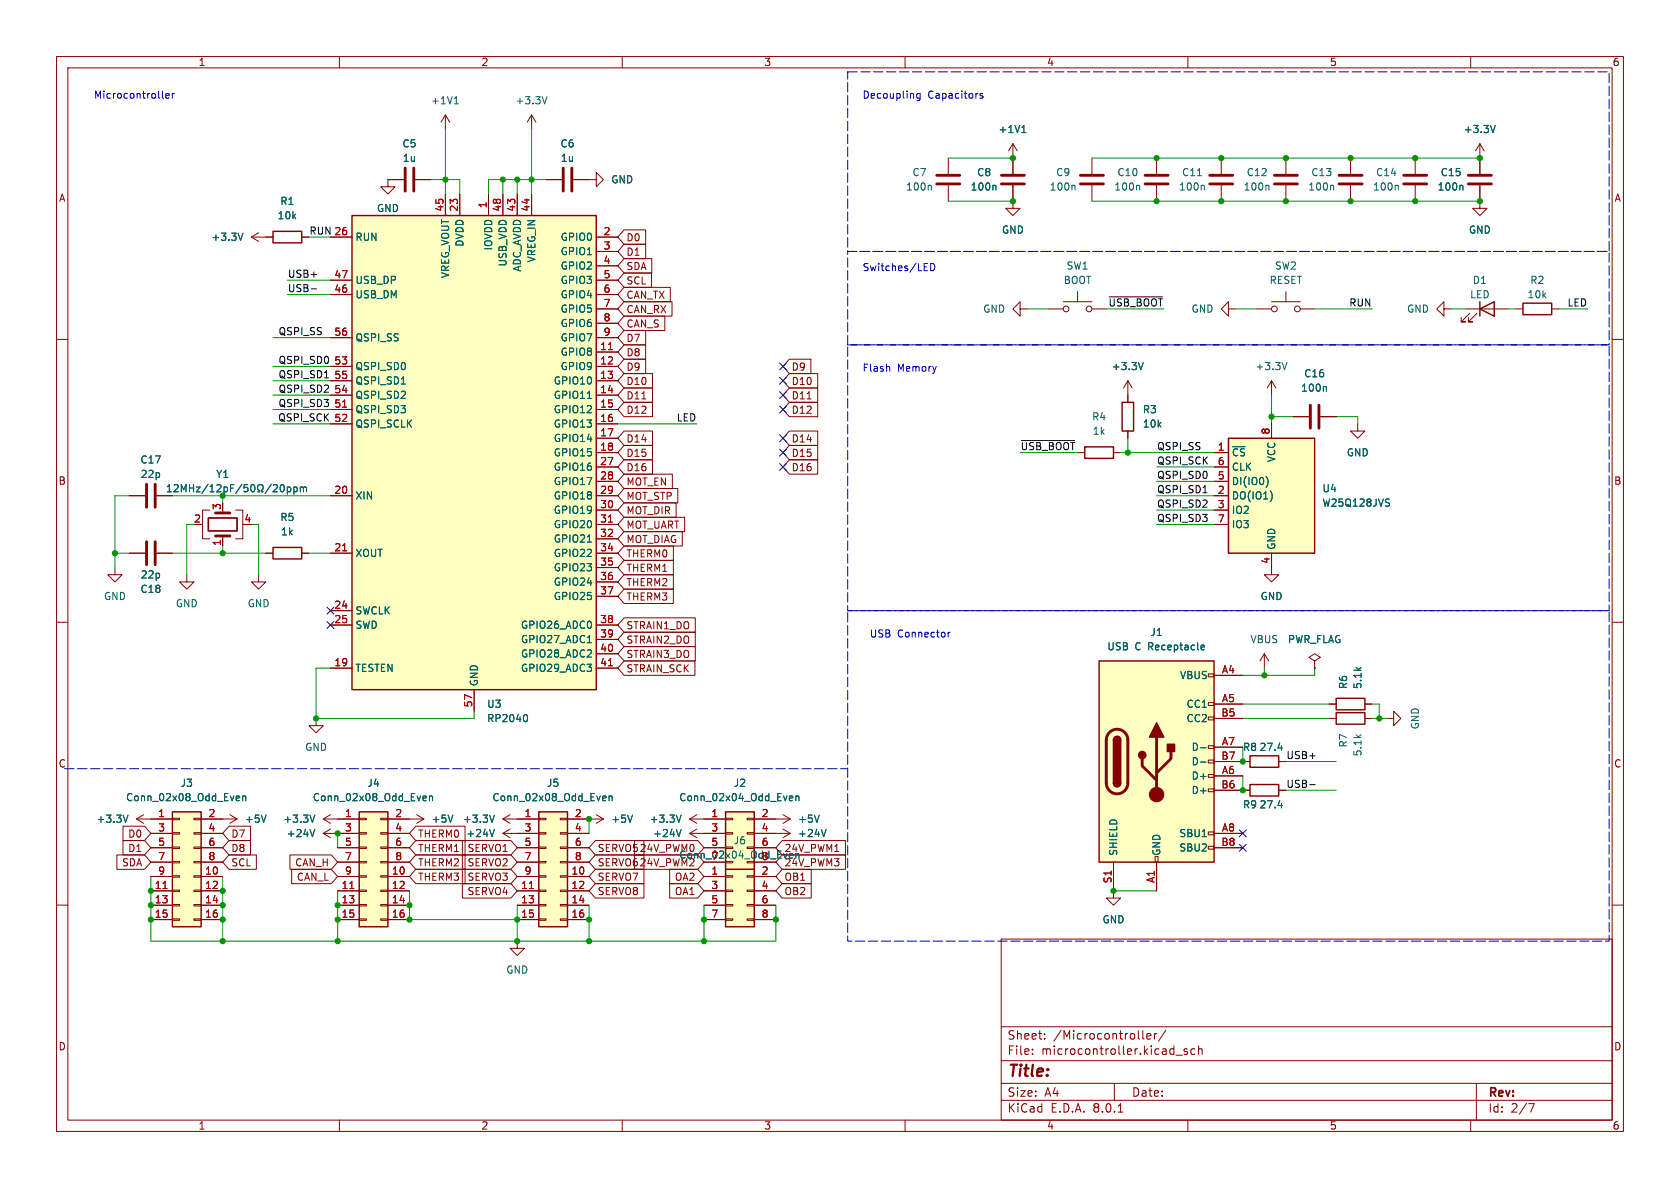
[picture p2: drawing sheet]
<svg xmlns="http://www.w3.org/2000/svg" width="297mm" height="210mm" viewBox="0 0 297 210" stroke-linecap="round" stroke-linejoin="round" font-family="sans-serif">
<g fill="none" stroke="#840000" stroke-width=".18">
<path d="M10 10h277v190h-277zM12 12h273v186h-273zM60 10v2M110 10v2M160 10v2M210 10v2M260 10v2M10 60h2M268 54.6h1.2M274.3 54.6h1.3M285 60h2M10 110h2"/>
<path d="M285 110h2M10 160h2M285 160h2M177 166h108v32h-108zM60 198v2M110 198v2M160 198v2M177 194.5h108M177 191.5h108M177 187.5h108M177 181.5h108M182.5 186.3v.1"/>
<path d="M182.5 185.5v.1M184.7 183.6v.1M184.7 182.8v.1M197 191.5v3M197.7 196.6h.8M202 182.2v1.3l.2 .2M202.7 183.2l.8-.1-.1-.3-.4-.1-.3 .2 .1 .7h.6M204.1 182.7v1M204.5 182.7l-.3 .1-.1 .2M206.1 182.1l-1.3 2M207.9 186.5h1.1M209.9 185.5l-.4-.1-.2 .2 .1 .2 .5 .2v.3h-.6"/>
<path d="M210 198v2M211.2 185.5l-.4-.1-.3 .3v.4l.2 .2h.5M211.9 185.5l.2-.1 .4 .1v.9M211.9 184.9v1.5M260 198v2M261 191.5v6.5M270.2 195.1h1l-.6 1.5"/>
</g>
<path d="M269.2 53.6h5.1v2h-5.1z" fill="none" stroke="#840000" stroke-width=".25"/>
<path d="M63.5 143.5h5.1v20.3h-5.1z" fill="#ffffc2"/>
<g fill="none" stroke="#840000" stroke-width=".18">
<path d="M250.2 27.9v2.8M250.2 32.8v2.8M261.6 35.6v1.2h1.3l-1.3 1.3-1.3-1.3h1.3M259.1 54.6h7.6M259.8 55.4l-1.5 1.5h.8h-.8v-.8M261.1 55.4l-1.5 1.5h.7h-.7v-.8M59.7 144.8h3.8M59.7 154.9h3.8M59.7 157.5h3.8M59.7 147.3h3.8M59.7 149.9h3.8M59.7 152.4h3.8"/>
<path d="M63.5 159.9h1.3v.2h-1.3zM63.5 157.4h1.3v.2h-1.3zM63.5 154.8h1.3v.3h-1.3zM63.5 152.3h1.3v.2h-1.3zM63.5 149.7h1.3v.3h-1.3zM63.5 147.2h1.3v.2h-1.3zM63.5 144.7h1.3v.2h-1.3zM67.3 159.9h1.3v.2h-1.3zM67.3 157.4h1.3v.2h-1.3zM67.3 154.8h1.3v.3h-1.3zM67.3 152.3h1.3v.2h-1.3zM67.3 149.7h1.3v.3h-1.3z"/>
<path d="M67.3 147.2h1.3v.2h-1.3zM67.3 144.7h1.3v.2h-1.3zM68.6 144.8h3.8M68.6 154.9h3.8M68.6 157.5h3.8M68.6 147.3h3.8M68.6 149.9h3.8M68.6 152.4h3.8M59.7 160h3.8M59.7 162.6h3.8M63.5 162.4h1.3v.3h-1.3zM67.3 162.4h1.3v.3h-1.3z"/>
<path d="M68.6 160h3.8M68.6 162.6h3.8"/>
</g>
<path d="M261.6 54.6l2.6-1.3v2.6zM261.6 53.3v2.6M63.5 143.5h5.1v20.3h-5.1z" fill="none" stroke="#840000" stroke-width=".25"/>
<path d="M61.8 157.1h.8" fill="none" stroke="#a90000" stroke-width=".18"/>
<path d="M247 32.8l.2 .1v.7M75 140.7l.3 .1 .1 .2-.6 .1M75.3 141.5h-.3M75.9 140.8l.2-.1 .3 .1 .1 .7M75.9 140.7v.8" fill="none" stroke="#006464" stroke-width=".18"/>
<path d="M248.2 31h4M248.2 32.5h4" fill="none" stroke="#840000" stroke-width=".51"/>
<path d="M62.2 38.1h43.2v83.8h-43.2z" fill="#ffffc2"/>
<path d="M62.2 38.1h43.2v83.8h-43.2zM48.3 96.8h5v2h-5z" fill="none" stroke="#840000" stroke-width=".25"/>
<g fill="none" stroke="#840000" stroke-width=".18">
<path d="M78.7 34.3v3.8M81.3 34.3v3.8M86.4 34.3v3.8M88.9 34.3v3.8M91.4 34.3v3.8M94 34.3v3.8M167.6 27.9v2.8M167.6 32.8v2.8M179.1 32.8v4h1.2l-1.2 1.3-1.3-1.3h1.3M179.1 27.9v2.8M193 27.9v2.8M193 32.8v2.8"/>
<path d="M58.4 41.9h3.8M58.4 52.1h3.8M58.4 49.5h3.8M58.4 59.7h3.8M105.4 41.9h3.8M105.4 44.5h3.8M105.4 47h3.8M105.4 52.1h3.8M105.4 49.5h3.8M105.4 59.7h3.8M105.4 54.6h3.8M105.4 57.2h3.8"/>
<path d="M58.4 64.8h3.8M58.4 67.3h3.8M58.4 69.9h3.8M58.4 72.4h3.8M58.4 74.9h3.8M105.4 62.2h3.8M105.4 64.8h3.8M105.4 67.3h3.8M105.4 69.9h3.8M105.4 72.4h3.8M105.4 74.9h3.8M105.4 77.5h3.8"/>
<path d="M47 97.8h1.3M53.3 97.8h1.3M58.4 87.6h3.8M58.4 97.8h3.8M105.4 80h3.8M105.4 87.6h3.8M105.4 97.8h3.8M105.4 82.6h3.8M105.4 85.1h3.8M105.4 90.2h3.8M105.4 92.7h3.8M105.4 95.3h3.8"/>
<path d="M33 101.6v1.3h1.3l-1.3 1.2-1.3-1.2h1.3M45.7 101.6v1.3h1.3l-1.3 1.2-1.3-1.2h1.3M58.4 118.1h3.8M58.4 108h3.8M58.4 110.5h3.8M105.4 118.1h3.8M105.4 110.5h3.8M105.4 100.3h3.8M105.4 102.9h3.8M105.4 105.4h3.8M105.4 113h3.8M105.4 115.6h3.8"/>
<path d="M83.8 121.9v3.8"/>
</g>
<path d="M60.6 72h.7M107.6 61.8h.7M60.6 97.4h.7M107.6 92.3h.7M107.6 117.7h.7" fill="none" stroke="#a90000" stroke-width=".18"/>
<path d="M164.5 32.8l.1 .1v.7M175.9 32.8l.2 .1v.7M189.9 32.8l.1 .1v.7M70.9 67.9h.8M103.8 70.4h.8M103.8 95.8h.8M103.8 113.6h.8M93 126.3a.79 .79 0 0 1 0 1.3" fill="none" stroke="#006464" stroke-width=".18"/>
<path d="M165.6 31h4.1M165.6 32.5h4.1M177 31h4.1M177 32.5h4.1M191 31h4.1M191 32.5h4.1" fill="none" stroke="#840000" stroke-width=".51"/>
<path d="M194.3 116.8h20.3v35.6h-20.3z" fill="#ffffc2"/>
<g fill="none" stroke="#840000" stroke-width=".18">
<path d="M204.5 27.9v2.8M204.5 32.8v2.8M213.6 119.1h1v.5h-1zM214.6 119.4h5.1M224.8 100.3v1.3h1.3l-1.3 1.3-1.3-1.3h1.3M213.6 139.4h1v.6h-1zM213.6 136.9h1v.5h-1zM213.6 134.4h1v.5h-1zM213.6 131.8h1v.5h-1zM213.6 126.7h1v.6h-1zM213.6 124.2h1v.5h-1zM214.6 124.5h5.1"/>
<path d="M214.6 137.2h5.1M214.6 132.1h5.1M214.6 127h5.1M214.6 139.7h5.1M214.6 134.6h5.1M234.9 124.5h1.3M241.3 124.5h1.3M137.2 147.3h2.5M138.4 146.6l1.3 .7M139.7 147.3l-1.3 .8M196.8 152.4v6.4h1.3l-1.3 1.2-1.2-1.2h1.2M204.2 151.4h.5v1h-.5z"/>
<path d="M204.5 152.4v5.1M213.6 149.6h1v.5h-1zM213.6 147.1h1v.5h-1zM214.6 147.3h5.1M214.6 149.9h5.1"/>
</g>
<path d="M194.3 116.8h20.3v35.6h-20.3zM196.8 138.4a.64 .64 0 0 0 .7 .7 .64 .64 0 0 0 .6-.7M196.8 130.8a.64 .64 0 0 1 .7-.6 .64 .64 0 0 1 .6 .6M236.2 123.4h5.1v2.1h-5.1z" fill="none" stroke="#840000" stroke-width=".25"/>
<path d="M202.4 31h4.1M202.4 32.5h4.1M196.1 129.5a1.91 1.91 0 0 1 2.1-.4 1.91 1.91 0 0 1 1.2 1.7v7.6a1.91 1.91 0 0 1-1.9 1.9 1.91 1.91 0 0 1-1.9-1.9v-7.7l.2-.7zM201.9 134.1v1.3l2.6 2.5M204.5 130.3v10.2M207 132.8v1.3l-2.5 2.6" fill="none" stroke="#840000" stroke-width=".51"/>
<g fill="#840000" stroke="#840000" stroke-width=".25">
<path d="M196.8 138.4h1.3a.64 .64 0 0 1-.6 .7 .64 .64 0 0 1-.7-.7z"/>
<path d="M196.8 130.8h1.3v7.6h-1.3z"/>
<path d="M197 130.4a.64 .64 0 0 1 .7-.2 .64 .64 0 0 1 .4 .6h-1.3z"/>
<path d="M204.5 127.8l1.2 2.5h-2.5z"/>
<path d="M206.4 131.6h1.2v1.2h-1.2z"/>
<circle cx="201.9" cy="133.5" r=".63"/>
</g>
<circle cx="204.5" cy="140.5" r="1.27" fill="#840000" stroke="#840000" stroke-width=".18"/>
<path d="M201.3 32.8l.2 .1v.7M212.4 114.8h.5M212.4 114.1l.4-.1 .1 .3-.6 .2M212.2 132.2h1M212.2 134.7h1M146 146.6l-.4 1.3" fill="none" stroke="#006464" stroke-width=".18"/>
<path d="M128.3 153.7h5v10.1h-5z" fill="#ffffc2"/>
<g fill="none" stroke="#840000" stroke-width=".18">
<path d="M124.5 154.9h3.8M124.5 157.5h3.8M128.3 159.9h1.2v.2h-1.2zM128.3 157.4h1.2v.2h-1.2zM128.3 154.8h1.2v.3h-1.2zM132.1 159.9h1.2v.2h-1.2zM132.1 157.4h1.2v.2h-1.2zM132.1 154.8h1.2v.3h-1.2zM133.3 154.9h3.9M133.3 157.5h3.9M124.5 160h3.8M124.5 162.6h3.8"/>
<path d="M128.3 162.4h1.2v.3h-1.2zM132.1 162.4h1.2v.3h-1.2zM133.3 160h3.9M133.3 162.6h3.9"/>
</g>
<path d="M128.3 153.7h5v10.1h-5z" fill="none" stroke="#840000" stroke-width=".25"/>
<path d="M140.7 150.9v.8M141.2 151v.7" fill="none" stroke="#006464" stroke-width=".18"/>
<path d="M30.5 143.5h5.1v20.3h-5.1z" fill="#ffffc2"/>
<g fill="none" stroke="#840000" stroke-width=".18">
<path d="M71.4 31.8h-2.8v1.2h1.2l-1.2 1.3-1.3-1.3h1.3M73.4 31.8h2.8M78.7 20.3l-.7 1.3M78.7 20.3v2.6M78.7 20.3l.8 1.3M94 20.3l-.8 1.3M94 20.3v2.6M94 20.3l.7 1.3M96.5 31.8h2.8M101.3 31.8h4.1v-1.3l1.3 1.3-1.3 1.2v-1.2M44.4 41.9l1.3 .8M44.4 41.9h2.6"/>
<path d="M45.7 41.1l-1.3 .8M185.4 54.6h2.6M188 53.3h5M190.5 51.6v1.7M193 54.6h2.6M255.3 54.6v-1.3l-1.3 1.3 1.3 1.3v-1.3h1.2M199.4 67.3v3.8M199.4 76.2v1.3M199.4 67.3l-.8 1.3M199.4 67.3l.8 1.3M228.6 73.7h2.8M233.4 73.7h2.8"/>
<path d="M22.9 97.8h2.8M27.7 97.8h2.8M196.8 80h1.3M223.5 115.6l-.7 1.2M223.5 115.6v2.5M223.5 115.6l.8 1.2M232.4 116.8l1-.6-1-.6-1 .6 1 .6v1.3M232.4 118.1h.1M219.7 134.6h1.3M219.7 139.7h1.3M226.1 134.6h1.2M226.1 139.7h1.2"/>
<path d="M234.9 127h1.3M241.3 127h1.3M245.1 127h1.3v-1.3l1.2 1.3-1.2 1.3v-1.3M26.7 144.8h3.8M26.7 154.9h3.8M26.7 157.5h3.8M26.7 147.3h3.8M26.7 149.9h3.8M26.7 152.4h3.8M30.5 159.9h1.2v.2h-1.2zM30.5 157.4h1.2v.2h-1.2zM30.5 154.8h1.2v.3h-1.2z"/>
<path d="M30.5 152.3h1.2v.2h-1.2zM30.5 149.7h1.2v.3h-1.2zM30.5 147.2h1.2v.2h-1.2zM30.5 144.7h1.2v.2h-1.2zM34.3 159.9h1.3v.2h-1.3zM34.3 157.4h1.3v.2h-1.3zM34.3 154.8h1.3v.3h-1.3zM34.3 152.3h1.3v.2h-1.3zM34.3 149.7h1.3v.3h-1.3zM34.3 147.2h1.3v.2h-1.3zM34.3 144.7h1.3v.2h-1.3zM35.6 144.8h3.8"/>
<path d="M35.6 154.9h3.8M35.6 157.5h3.8M35.6 147.3h3.8M35.6 149.9h3.8M35.6 152.4h3.8M26.7 160h3.8M26.7 162.6h3.8M30.5 162.4h1.2v.3h-1.2zM34.3 162.4h1.3v.3h-1.3zM35.6 160h3.8M35.6 162.6h3.8"/>
<circle cx="188.5" cy="54.6" r=".51"/>
<circle cx="192.5" cy="54.6" r=".51"/>
</g>
<path d="M191.8 79h5v2h-5zM198.4 71.1h2v5.1h-2zM221 133.6h5.1v2h-5.1zM221 138.7h5.1v2h-5.1zM236.2 126h5.1v2h-5.1zM30.5 143.5h5.1v20.3h-5.1z" fill="none" stroke="#840000" stroke-width=".25"/>
<path d="M28.8 157.1h.7" fill="none" stroke="#a90000" stroke-width=".18"/>
<path d="M80.3 18.4h.7M80.4 17.4l.3-.3v1.3M96.7 17.1l-.4 1.3M42.9 41.2l-.4 1.3M202.1 64.1l-.4 1.2M234.3 68.3l.2 .2v.7M225.9 132.2h.8M41.9 140.7l.4 .1 .1 .2-.6 .1M42.3 141.5h-.4M42.9 140.8l.2-.1 .3 .1 .1 .7M42.9 140.7v.8M225.9 142.4h.8" fill="none" stroke="#006464" stroke-width=".18"/>
<path d="M71.6 29.7v4.1M73.2 29.7v4.1M99.6 29.7v4.1M101.1 29.7v4.1M231.6 71.6v4.1M233.2 71.6v4.1M25.9 95.8v4M27.4 95.8v4" fill="none" stroke="#840000" stroke-width=".51"/>
<path d="M217.2 77.5h15.2v20.3h-15.2z" fill="#ffffc2"/>
<path d="M217.2 77.5h15.2v20.3h-15.2z" fill="none" stroke="#840000" stroke-width=".25"/>
<g fill="none" stroke="#840000" stroke-width=".18">
<path d="M179.1 25.4l-.8 1.3M179.1 25.4v2.5M179.1 25.4l.7 1.3M180.3 54.6v-1.3l-1.2 1.3 1.2 1.3v-1.3h1.3M224.8 67.3v2.6M224.8 74.9v2.6M224.8 67.3l-.8 1.3M224.8 67.3l.8 1.3M240 74.9v1.3h1.3l-1.3 1.3-1.2-1.3h1.2M214.6 80h2.6M214.6 87.6h2.6M214.6 90.2h2.6"/>
<path d="M214.6 85.1h2.6M214.6 82.6h2.6M214.6 92.7h2.6M224.8 97.8v2.5M55.9 127v1.3h1.2l-1.2 1.2-1.3-1.2h1.3M24.1 144.8l1.3 .7M24.1 144.8h2.6M25.4 144l-1.3 .8M57.1 144.8h2.6M57.1 147.3l1.3 .8M57.1 147.3h2.6M57.1 144.8l1.3 .7"/>
<path d="M58.4 146.6l-1.3 .7M58.4 144l-1.3 .8M72.4 144.8h2.5M73.7 144l1.2 .8M74.9 144.8l-1.2 .7M88.9 144.8h2.5M88.9 144.8l1.3 .7M90.2 144l-1.3 .8"/>
</g>
<path d="M180.6 23.4h.8M180.8 22.5l.2-.3v1.2M227.5 64.1l-.4 1.2M223.9 84.3a1.49 1.49 0 0 1 0 1.8M224.9 87.3v.8M245.2 88.2l.4 .1M245.4 88.9l.2 .2-.2 .4M22.6 144.1l-.4 1.3M55.6 146.6l-.4 1.3M55.6 144.1l-.4 1.3M80.1 144.1l-.5 1.3M87.4 144.1l-.4 1.3" fill="none" stroke="#006464" stroke-width=".18"/>
<path d="M95.2 143.5h5.1v20.3h-5.1z" fill="#ffffc2"/>
<g fill="none" stroke="#840000" stroke-width=".18">
<path d="M215.9 27.9v2.8M215.9 32.8v2.8M88.9 147.3h6.3M88.9 147.3l1.3 .8M90.2 146.6l-1.3 .7M91.4 144.8h3.8M91.4 154.9h3.8M91.4 157.5h3.8M91.4 149.9h3.8M91.4 152.4h3.8M95.2 159.9h1.3v.2h-1.3zM95.2 157.4h1.3v.2h-1.3z"/>
<path d="M95.2 154.8h1.3v.3h-1.3zM95.2 152.3h1.3v.2h-1.3zM95.2 149.7h1.3v.3h-1.3zM95.2 147.2h1.3v.2h-1.3zM95.2 144.7h1.3v.2h-1.3zM99.1 159.9h1.2v.2h-1.2zM99.1 157.4h1.2v.2h-1.2zM99.1 154.8h1.2v.3h-1.2zM99.1 152.3h1.2v.2h-1.2zM99.1 149.7h1.2v.3h-1.2zM99.1 147.2h1.2v.2h-1.2zM99.1 144.7h1.2v.2h-1.2z"/>
<path d="M100.3 144.8h3.8M100.3 154.9h3.8M100.3 157.5h3.8M100.3 147.3h3.8M100.3 149.9h3.8M100.3 152.4h3.8M121.9 144.8h2.6M121.9 147.3h2.6M121.9 147.3l1.3 .8M121.9 144.8l1.3 .7M123.2 146.6l-1.3 .7M123.2 144l-1.3 .8"/>
<path d="M91.4 160h3.8M91.4 162.6h3.8M95.2 162.4h1.3v.3h-1.3zM99.1 162.4h1.2v.3h-1.2zM100.3 160h3.8M100.3 162.6h3.8"/>
</g>
<path d="M95.2 143.5h5.1v20.3h-5.1z" fill="none" stroke="#840000" stroke-width=".25"/>
<path d="M93.6 157.1h.7" fill="none" stroke="#a90000" stroke-width=".18"/>
<path d="M211.7 31.1h.7M212.7 32.8l.2 .1v.7M87.4 146.6l-.4 1.3M106.7 140.7l.4 .1v.2l-.6 .1M107.1 141.5h-.4M107.7 140.8l.2-.1 .3 .1v.7M107.7 140.7v.8M120.4 146.6l-.4 1.3M120.4 144.1l-.4 1.3" fill="none" stroke="#006464" stroke-width=".18"/>
<path d="M213.9 31h4M213.9 32.5h4" fill="none" stroke="#840000" stroke-width=".51"/>
<path d="M128.3 143.5h5v10.2h-5z" fill="#ffffc2"/>
<g fill="none" stroke="#840000" stroke-width=".18">
<path d="M68.6 31.8h2.8M73.4 31.8h2.8M78.7 34.3v3.8M81.3 34.3v3.8M86.4 34.3v3.8M88.9 34.3v3.8M91.4 34.3v3.8M94 34.3v3.8M96.5 31.8h2.8M101.3 31.8h2.8M179.1 27.9v2.8M179.1 32.8v2.8"/>
<path d="M227.3 27.9v2.8M227.3 32.8v2.8M238.8 27.9v2.8M238.8 32.8v2.8M261.6 25.4l-.7 1.3M261.6 25.4v5.3M261.6 32.8v2.8M261.6 25.4l.8 1.3M47 41.9h1.3M53.3 41.9h1.3M58.4 41.9h3.8M58.4 52.1h3.8"/>
<path d="M58.4 49.5h3.8M58.4 59.7h3.8M105.4 54.6h3.8M105.4 41.9h3.8M105.4 44.5h3.8M105.4 47h3.8M105.4 52.1h3.8M105.4 49.5h3.8M105.4 59.7h3.8M105.4 57.2h3.8M110.3 55.9h7.2v2.5h-7.2l-1.1-1.2zM110.3 40.6h3.8v2.6h-3.8l-1.1-1.3z"/>
<path d="M110.3 43.2h3.8v2.5h-3.8l-1.1-1.2zM110.3 45.7h4.9v2.6h-4.9l-1.1-1.3zM110.3 50.8h8.2v2.5h-8.2l-1.1-1.2zM110.3 53.3h8.5v2.6h-8.5l-1.1-1.3zM110.3 58.4h3.8v2.6h-3.8l-1.1-1.3zM110.3 48.3h4.9v2.5h-4.9l-1.1-1.3zM217.2 54.6v-1.3l-1.3 1.3 1.3 1.3v-1.3h1.2M222.2 54.6h2.6M224.8 53.3h5.1M227.3 51.6v1.7M229.9 54.6h2.5M58.4 64.8h3.8"/>
<path d="M58.4 67.3h3.8M58.4 69.9h3.8M58.4 72.4h3.8M58.4 74.9h3.8M105.4 62.2h3.8M105.4 64.8h3.8M105.4 67.3h3.8M105.4 69.9h3.8M105.4 72.4h3.8M105.4 74.9h3.8M105.4 77.5h3.8M110.3 66h5.1v2.6h-5.1l-1.1-1.3z"/>
<path d="M110.3 68.6h5.1v2.5h-5.1l-1.1-1.2zM110.3 63.5h3.8v2.5h-3.8l-1.1-1.2zM110.3 61h3.8v2.5h-3.8l-1.1-1.3zM110.3 71.1h5.1v2.6h-5.1l-1.1-1.3zM110.3 76.2h5.1v2.5h-5.1l-1.1-1.2zM110.3 78.7h5.1v2.6h-5.1l-1.1-1.3zM113.5 70.5h.7M139.5 66h5.1v2.6h-5.1l-1.1-1.3zM139.5 63.5h3.9v2.5h-3.9l-1.1-1.2zM139.5 68.6h5.1v2.5h-5.1l-1.1-1.2zM139.5 71.1h5.1v2.6h-5.1l-1.1-1.3zM139.5 78.7h5.1v2.6h-5.1l-1.1-1.3z"/>
<path d="M139.5 76.2h5.1v2.5h-5.1l-1.1-1.2zM142.7 70.5h.7M199.4 69.9v1.2M199.4 76.2v1.3M224.8 74.9v2.6M228.6 73.7h2.8M233.4 73.7h2.8M22.9 87.6h2.8M22.9 97.8h2.8M27.7 87.6h2.8M27.7 97.8h2.8M35.6 92.7h.2"/>
<path d="M37.1 90.2h-1.3v5.1h1.3M39.4 94.7v1.8M41.7 90.2h1.2v5.1h-1.2M47 97.8h1.3M53.3 97.8h1.3M58.4 87.6h3.8M58.4 97.8h3.8M105.4 92.7h3.8M105.4 87.6h3.8M105.4 80h3.8M105.4 90.2h3.8M105.4 85.1h3.8"/>
<path d="M105.4 82.6h3.8M105.4 97.8h3.8M105.4 95.3h3.8M110.3 94h10.3v2.5h-10.3l-1.1-1.2zM110.3 88.9h9.2v2.5h-9.2l-1.1-1.2zM110.3 91.4h10.7v2.6h-10.7l-1.1-1.3zM110.3 83.8h8.6v2.6h-8.6l-1.1-1.3zM110.3 81.3h5.1v2.5h-5.1l-1.1-1.2zM110.3 86.4h9.5v2.5h-9.5l-1.1-1.3zM110.3 96.5h8.7v2.6h-8.7l-1.1-1.3zM110.3 99.1h8.7v2.5h-8.7l-1.1-1.3zM139.5 81.3h5.1v2.5h-5.1l-1.1-1.2z"/>
<path d="M214.6 92.7h2.6M214.6 87.6h2.6M214.6 80h2.6M214.6 90.2h2.6M214.6 85.1h2.6M214.6 82.6h2.6M224.8 97.8v2.5M20.3 100.3v1.3h1.3l-1.3 1.3-1.3-1.3h1.3M58.4 118.1h3.8M58.4 108h3.8M58.4 110.5h3.8M105.4 118.1h3.8"/>
<path d="M105.4 110.5h3.8M105.4 100.3h3.8M105.4 102.9h3.8M105.4 105.4h3.8M105.4 113h3.8M105.4 115.6h3.8M110.3 114.3h12.6v2.5h-12.6l-1.1-1.2zM110.3 116.8h12.6v2.6h-12.6l-1.1-1.3zM110.3 111.8h12.6v2.5h-12.6l-1.1-1.3zM110.3 109.2h12.6v2.6h-12.6l-1.1-1.3zM110.3 104.1h8.7v2.6h-8.7l-1.1-1.3zM110.3 101.6h8.7v2.5h-8.7l-1.1-1.2z"/>
<path d="M214.6 119.4h5.1M232.4 118.1h.1M83.8 121.9v3.8M214.6 124.5h5.1M214.6 137.2h5.1M214.6 132.1h5.1M214.6 127h5.1M214.6 139.7h6.4M214.6 134.6h6.4M226.1 139.7h1.2M226.1 134.6h1.2M234.9 124.5h1.3"/>
<path d="M241.3 124.5h1.3M20.7 151.1h4.9l1.1 1.3-1.1 1.3h-4.9zM21.7 146h3.9l1.1 1.3-1.1 1.3h-3.9zM21.7 148.6h3.9l1.1 1.3-1.1 1.2h-3.9zM26.7 144.8h3.8M26.7 147.3h3.8M26.7 149.9h3.8M26.7 152.4h3.8M26.7 154.9h3.8M26.7 157.5h3.8M35.6 144.8h6.3M35.6 147.3h3.8"/>
<path d="M35.6 149.9h3.8M35.6 152.4h3.8M35.6 154.9h3.8M35.6 157.5h3.8M40.5 148.6h3.8v2.5h-3.8l-1.1-1.2zM40.5 146h3.8v2.6h-3.8l-1.1-1.3zM40.5 151.1h4.8v2.6h-4.8l-1.1-1.3zM40.6 144l1.3 .8M41.9 144.8l-1.3 .7M51.3 151.1h7.3l1.1 1.3-1.1 1.3h-7.3zM51.6 153.7h7l1.1 1.2-1.1 1.3h-7zM59.7 144.8h3.8"/>
<path d="M59.7 147.3h3.8M59.7 149.9h3.8M59.7 152.4h3.8M59.7 154.9h3.8M59.7 157.5h3.8M68.6 144.8h3.8M68.6 147.3h3.8M68.6 149.9h3.8M68.6 152.4h3.8M68.6 154.9h3.8M68.6 157.5h3.8M73.5 146h8.7v2.6h-8.7l-1.1-1.3z"/>
<path d="M73.5 151.1h8.7v2.6h-8.7l-1.1-1.3zM73.5 148.6h8.7v2.5h-8.7l-1.1-1.2zM73.5 153.7h8.7v2.5h-8.7l-1.1-1.3zM81.7 153.7h8.6l1.1 1.2-1.1 1.3h-8.6zM81.7 156.2h8.6l1.1 1.3-1.1 1.3h-8.6zM81.7 148.6h8.6l1.1 1.3-1.1 1.2h-8.6zM81.7 151.1h8.6l1.1 1.3-1.1 1.3h-8.6zM91.4 144.8h3.8M91.4 147.3h3.8M91.4 149.9h3.8M91.4 152.4h3.8M91.4 154.9h3.8"/>
<path d="M91.4 157.5h3.8M100.3 144.8h6.4M100.3 147.3h3.8M100.3 149.9h3.8M100.3 152.4h3.8M100.3 154.9h3.8M100.3 157.5h3.8M105.3 156.2h8.5v2.6h-8.5l-1.2-1.3zM105.3 151.1h8.5v2.6h-8.5l-1.2-1.3zM105.3 148.6h8.5v2.5h-8.5l-1.2-1.2zM105.3 153.7h8.5v2.5h-8.5l-1.2-1.3zM105.4 144l1.3 .8"/>
<path d="M106.7 144.8l-1.3 .7M112.2 148.6h11.1l1.2 1.3-1.2 1.2h-11.1zM112.2 151.1h11.1l1.2 1.3-1.2 1.3h-11.1zM118.4 156.2h4.9l1.2 1.3-1.2 1.3h-4.9zM118.4 153.7h4.9l1.2 1.2-1.2 1.3h-4.9zM124.5 144.8h3.8M124.5 147.3h3.8M124.5 149.9h3.8M124.5 152.4h3.8M124.5 154.9h3.8M124.5 157.5h3.8M128.3 149.7h1.2v.3h-1.2z"/>
<path d="M128.3 147.2h1.2v.2h-1.2zM128.3 144.7h1.2v.2h-1.2zM132.1 149.7h1.2v.3h-1.2zM132.1 147.2h1.2v.2h-1.2zM132.1 144.7h1.2v.2h-1.2zM133.3 144.8h6.4M133.3 147.3h3.9M133.3 149.9h3.9M133.3 152.4h3.9M133.3 154.9h3.9M133.3 157.5h3.9M138.3 151.1h11.2v2.6h-11.2l-1.1-1.3z"/>
<path d="M138.3 148.6h11.2v2.5h-11.2l-1.1-1.2zM138.3 156.2h5.1v2.6h-5.1l-1.1-1.3zM138.3 153.7h5.1v2.5h-5.1l-1.1-1.3zM138.4 144l1.3 .8M139.7 144.8l-1.3 .7M147.6 150.5h.7M196.8 152.4v5.1M204.5 152.4v5.1M214.6 147.3h5.1M214.6 149.9h5.1M26.7 160h3.8M26.7 162.6h3.8"/>
<path d="M35.6 160h3.8M35.6 162.6h3.8M59.7 160h3.8M59.7 162.6h3.8M68.6 160h3.8M68.6 162.6h3.8M91.4 166.4v1.2h1.3l-1.3 1.3-1.2-1.3h1.2M91.4 166.4h.1M91.4 160h3.8M91.4 162.6h3.8M100.3 160h3.8M100.3 162.6h3.8"/>
<path d="M124.5 160h3.8M124.5 162.6h3.8M133.3 160h3.9M133.3 162.6h3.9"/>
<circle cx="225.3" cy="54.6" r=".51"/>
<circle cx="229.4" cy="54.6" r=".51"/>
</g>
<path d="M48.3 40.9h5v2h-5zM128.3 143.5h5v10.2h-5z" fill="none" stroke="#840000" stroke-width=".25"/>
<g fill="none" stroke="#006464" stroke-width=".18">
<path d="M175.9 32.8l.2 .1v.7M180.6 23.4h.8M180.8 22.5l.2-.3v1.2M224.2 32.8l.1 .1v.7M235.6 32.8l.2 .1v.7M258.4 32.8l.2 .1v.7M264.3 22.2l-.4 1.2M42.9 41.2l-.4 1.3M70.9 67.9h.8M103.8 70.4h.8M202.1 64.1l-.4 1.2M234.3 68.3l.2 .2v.7"/>
<path d="M29.6 86.9h.7M29.6 86l.3-.3v1.2M30.8 85.8l.5-.1 .2 .3-.8 .9h.8M32.1 86.9v-1.2l.4 .9 .4-.9v1.2M33.5 85.7v1.2M33.5 86.3h.7M34.2 85.7v1.2M34.7 86.1h.7l-.7 .8h.7M36.8 85.6l-1.1 1.6M37.1 86.9h.8M37.1 86l.4-.3v1.2M38.3 85.8l.5-.1 .3 .3-.8 .9h.8"/>
<path d="M39.6 86.2l.4-.1 .2 .2-.1 .6h-.5M39.6 86.1v1.3M40.8 86.3h.4M41.4 85.7h-.6v1.2M42.8 85.6l-1.1 1.6M43.8 85.7h-.6l-.1 .6 .2-.1h.4l.1 .2v.4l-.2 .1-.5-.1M44.4 85.8l.2-.1a.68 .68 0 0 1 .5 .6 .68 .68 0 0 1-.5 .6l-.2-.1-.1-.3zM45.5 86.9h.3v-.2a.54 .54 0 0 1-.2-.7 .54 .54 0 0 1 .7-.3 .58 .58 0 0 1-.1 1v.2h.3M48 85.6l-1.1 1.6M48.3 85.8l.5-.1 .2 .3-.7 .9h.7M49.7 85.8l.1-.1a.68 .68 0 0 1 .5 .6 .68 .68 0 0 1-.5 .6l-.1-.1-.2-.3zM50.8 86.2l.4-.1 .2 .2-.1 .6h-.5"/>
<path d="M50.8 86.1v1.3M51.9 86.2l.4-.1 .3 .2-.2 .6h-.5M51.9 86.1v1.3M53.1 86.2l.4-.1 .1 .2M53.1 86.1v.8M53.6 86.3l.2-.2 .3 .1 .1 .7M53.6 86.3v.6M103.8 95.8h.8M223.9 84.3a1.49 1.49 0 0 1 0 1.8M224.9 87.3v.8M245.2 88.2l.4 .1M245.4 88.9l.2 .2-.2 .4"/>
<path d="M103.8 113.6h.8M212.4 114.8h.5M212.4 114.1l.4-.1 .1 .3-.6 .2M93 126.3a.79 .79 0 0 1 0 1.3M212.2 132.2h1M212.2 134.7h1M225.9 132.2h.8M22.6 144.1l-.4 1.3M41.9 140.7l.4 .1 .1 .2-.6 .1M42.3 141.5h-.4M42.9 140.8l.2-.1 .3 .1 .1 .7M42.9 140.7v.8"/>
<path d="M47 144.1l-.4 1.3M55.6 144.1l-.4 1.3M55.6 146.6l-.4 1.3M75 140.7l.3 .1 .1 .2-.6 .1M75.3 141.5h-.3M75.9 140.8l.2-.1 .3 .1 .1 .7M75.9 140.7v.8M80.1 144.1l-.5 1.3M87.4 144.1l-.4 1.3M87.4 146.6l-.4 1.3M106.7 140.7l.4 .1v.2l-.6 .1M107.1 141.5h-.4"/>
<path d="M107.7 140.8l.2-.1 .3 .1v.7M107.7 140.7v.8M111.8 144.1l-.4 1.3M120.4 144.1l-.4 1.3M120.4 146.6l-.4 1.3M139.7 140.7l.4 .1 .1 .2-.7 .1M140.1 141.5h-.4M140.7 140.8l.2-.1 .3 .1v.7M140.7 140.7v.8M140.7 150.9v.8M141.2 151v.7M144.8 144.1l-.4 1.3"/>
<path d="M146 146.6l-.4 1.3M225.9 142.4h.8"/>
</g>
<path d="M225.3 31h4.1M225.3 32.5h4.1M236.7 31h4.1M236.7 32.5h4.1M259.6 31h4.1M259.6 32.5h4.1M25.9 85.6v4.1M27.4 85.6v4.1M38.1 94.7h2.5M38.1 90.7h2.5" fill="none" stroke="#840000" stroke-width=".51"/>
<path d="M36.8 91.6h5.1v2.3h-5.1z" fill="none" stroke="#840000" stroke-width=".3"/>
<path d="M55 51.1h1M196.1 52.5h9.4M57.4 66.8h.7M180.6 77.9h9.4M212.7 87.1h.7M231.5 138.7h1" fill="none" stroke="#0f0f0f" stroke-width=".18"/>
<g fill="none" stroke="#0000c2" stroke-width=".18">
<path d="M28.7 17.2l.2 .2M29.3 16.9l.6-.1v-.2l-.4-.1-.2 .2 .1 .6h.5M30.5 16.5v.9M30.8 16.5l-.3 .3M162.7 16.6l-.4-.1-.2 .3 .1 .5h.5M162.7 16.5v1l-.3 .3-.3-.1M173.7 16.6l-.3-.1-.2 .2 .1 .2 .4 .1v.3h-.5M163.4 47.8h.6M163.4 46.6h.6M164.5 46.6a.64 .64 0 0 1 .8 .6 .64 .64 0 0 1-.8 .6zM157.2 64.8l.1 .8M167.6 111.8v.8"/>
<path d="M168 111.8l-.4 .2"/>
</g>
<path d="M149.9 12.7h134.6v31.8h-134.6zM149.9 44.5h134.6v16.5h-134.6zM149.9 61h134.6v47h-134.6zM149.9 108h134.6v58.4h-134.6zM11.4 135.9h138.5" fill="none" stroke="#0000c2" stroke-width=".18" stroke-dasharray="1.7 .6"/>
<g fill="none" stroke="#009600" stroke-width=".18">
<path d="M76.2 31.8h5.1v2.5M78.7 22.9v11.4M88.9 31.8v2.5M91.4 31.8v2.5M94 22.9v11.4M96.5 31.8h-10.1v2.5M167.6 27.9h11.5M167.6 35.6h11.5M193 27.9h68.6M193 35.6h68.6M48.3 59.7h10.1M50.8 52.1h7.6"/>
<path d="M50.8 49.5h7.6M54.6 41.9h3.8M181.6 54.6h3.8M195.6 54.6h10.1M218.4 54.6h3.8M232.4 54.6h10.2M256.5 54.6h2.6M266.7 54.6h1.3M275.6 54.6h5.1M48.3 64.8h10.1M48.3 67.3h10.1M48.3 69.9h10.1"/>
<path d="M48.3 74.9h10.1M48.3 72.4h10.1M109.2 74.9h14M199.4 77.5v2.5M224.8 69.9v5M224.8 73.7h3.8M236.2 73.7h3.8v1.2M20.3 97.8h2.6M22.9 87.6h-2.6v12.7M30.5 87.6h27.9M30.5 97.8h16.5M34.3 92.7h-1.3v8.9"/>
<path d="M39.4 87.6v1.3M39.4 96.5v1.3M44.4 92.7h1.3v8.9M54.6 97.8h3.8M180.3 80h10.2M198.1 80h16.5M204.5 82.6h10.1M204.5 92.7h10.1M204.5 85.1h10.1M204.5 87.6h10.1M204.5 90.2h10.1M58.4 118.1h-2.5v8.9h27.9v-1.3"/>
<path d="M223.5 118.1v1.3M232.4 118.1v1.3h-12.7M219.7 124.5h15.2M219.7 127h15.2M219.7 132.1v2.5M219.7 137.2v2.5M227.3 139.7h8.9M227.3 134.6h8.9M242.6 124.5h1.2v2.5M242.6 127h2.5M26.7 154.9v11.5h110.5v-6.4M39.4 154.9v11.5"/>
<path d="M59.7 147.3v2.6M59.7 157.5v8.9M72.4 157.5v5.1h19M104.1 144.8v2.5M196.8 157.5h7.7M91.4 160v6.4M104.1 160v6.4M124.5 160v6.4"/>
</g>
<g fill="none" stroke="#000084" stroke-width=".18">
<path d="M137.8 66.7l1.2 1.2M137.8 71.8l1.2 1.2M137.8 79.4l1.2 1.2M137.8 64.2l1.2 1.2M137.8 76.9l1.2 1.2M137.8 69.2l1.2 1.3M139 66.7l-1.2 1.2M139 71.8l-1.2 1.2M139 79.4l-1.2 1.2M139 64.2l-1.2 1.2M139 76.9l-1.2 1.2M139 69.2l-1.2 1.3"/>
<path d="M137.8 81.9l1.2 1.3M139 81.9l-1.2 1.3M57.8 107.3l1.2 1.3M57.8 109.9l1.2 1.2M59 107.3l-1.2 1.3M59 109.9l-1.2 1.2M219.1 146.7l1.2 1.2M219.1 149.3l1.2 1.2M220.3 146.7l-1.2 1.2M220.3 149.3l-1.2 1.2"/>
</g>
<path d="M60.6 72h.7M107.6 61.8h.7M60.6 97.4h.7M107.6 92.3h.7M107.6 117.7h.7M28.8 157.1h.7M61.8 157.1h.8M93.6 157.1h.7" fill="none" stroke="#a90000" stroke-width=".18"/>
<g fill="#009600" stroke="#009600" stroke-width=".18">
<circle cx="250.2" cy="35.6" r=".46"/>
<circle cx="250.2" cy="27.9" r=".46"/>
<circle cx="238.8" cy="35.6" r=".46"/>
<circle cx="227.3" cy="35.6" r=".46"/>
<circle cx="227.3" cy="27.9" r=".46"/>
<circle cx="238.8" cy="27.9" r=".46"/>
<circle cx="261.6" cy="35.6" r=".46"/>
<circle cx="261.6" cy="27.9" r=".46"/>
<circle cx="196.8" cy="157.5" r=".46"/>
<circle cx="243.8" cy="127" r=".46"/>
<circle cx="219.7" cy="134.6" r=".46"/>
<circle cx="219.7" cy="139.7" r=".46"/>
<circle cx="223.5" cy="119.4" r=".46"/>
<circle cx="224.8" cy="73.7" r=".46"/>
<circle cx="124.5" cy="166.4" r=".46"/>
<circle cx="124.5" cy="162.6" r=".46"/>
<circle cx="104.1" cy="144.8" r=".46"/>
<circle cx="137.2" cy="162.6" r=".46"/>
<circle cx="179.1" cy="35.6" r=".46"/>
<circle cx="199.4" cy="80" r=".46"/>
<circle cx="179.1" cy="27.9" r=".46"/>
<circle cx="215.9" cy="35.6" r=".46"/>
<circle cx="204.5" cy="35.6" r=".46"/>
<circle cx="204.5" cy="27.9" r=".46"/>
<circle cx="215.9" cy="27.9" r=".46"/>
<circle cx="39.4" cy="160" r=".46"/>
<circle cx="39.4" cy="166.4" r=".46"/>
<circle cx="59.7" cy="160" r=".46"/>
<circle cx="72.4" cy="160" r=".46"/>
<circle cx="59.7" cy="166.4" r=".46"/>
<circle cx="72.4" cy="162.6" r=".46"/>
<circle cx="39.4" cy="162.6" r=".46"/>
<circle cx="59.7" cy="147.3" r=".46"/>
<circle cx="59.7" cy="162.6" r=".46"/>
<circle cx="26.7" cy="157.5" r=".46"/>
<circle cx="26.7" cy="162.6" r=".46"/>
<circle cx="26.7" cy="160" r=".46"/>
<circle cx="39.4" cy="157.5" r=".46"/>
<circle cx="20.3" cy="97.8" r=".46"/>
<circle cx="39.4" cy="87.6" r=".46"/>
<circle cx="39.4" cy="97.8" r=".46"/>
<circle cx="104.1" cy="162.6" r=".46"/>
<circle cx="104.1" cy="166.4" r=".46"/>
<circle cx="91.4" cy="166.4" r=".46"/>
<circle cx="91.4" cy="162.6" r=".46"/>
<circle cx="88.9" cy="31.8" r=".46"/>
<circle cx="78.7" cy="31.8" r=".46"/>
<circle cx="91.4" cy="31.8" r=".46"/>
<circle cx="94" cy="31.8" r=".46"/>
<circle cx="55.9" cy="127" r=".46"/>
</g>
<text font-size="2.8" fill="#840000" x="178" y="190.9">Title:</text>
<g font-size="2.1" fill="#840000">
<text x="178" y="184">Sheet:</text>
<text x="186.2" y="184">/Microcontroller/</text>
<text x="178" y="186.7">File:</text>
<text x="184.1" y="186.7">microcontroller.kicad_sch</text>
<text x="178" y="196.9">KiCad</text>
<text x="178" y="194.1">Size:</text>
<text x="184.7" y="194.1">A4</text>
<text x="185.7" y="196.9">E.D.A.</text>
<text x="193.3" y="196.9">8.0.1</text>
<text x="200" y="194.1">Date:</text>
<text x="263" y="194.3">Rev:</text>
<text x="263" y="196.9">Id:</text>
<text x="267.1" y="196.9">2/7</text>
</g>
<g font-size="1.8" fill="#840000">
<text x="35" y="11.9">1</text>
<text x="85" y="11.9">2</text>
<text x="135" y="11.9">3</text>
<text x="185" y="11.9">4</text>
<text x="235" y="11.9">5</text>
<text x="285" y="11.9">6</text>
<text x="10.3" y="35.9">A</text>
<text x="285.3" y="35.9">A</text>
<text x="110.6" y="42.9">D0</text>
<text x="110.6" y="45.4">D1</text>
<text x="110.6" y="47.9">SDA</text>
<text x="110.6" y="53">CAN_TX</text>
<text x="110.6" y="50.5">SCL</text>
<text x="110.6" y="58.1">CAN_S</text>
<text x="110.6" y="55.6">CAN_RX</text>
<text x="110.6" y="60.6">D7</text>
<text x="110.6" y="65.7">D9</text>
<text x="110.6" y="63.2">D8</text>
<text x="139.9" y="65.7">D9</text>
<text x="110.6" y="68.3">D10</text>
<text x="110.6" y="70.8">D11</text>
<text x="139.9" y="68.3">D10</text>
<text x="139.9" y="70.8">D11</text>
<text x="110.6" y="73.3">D12</text>
<text x="139.9" y="73.3">D12</text>
<text x="110.6" y="78.4">D14</text>
<text x="110.6" y="81">D15</text>
<text x="110.6" y="83.5">D16</text>
<text x="139.9" y="81">D15</text>
<text x="139.9" y="83.5">D16</text>
<text x="139.9" y="78.4">D14</text>
<text x="10.3" y="85.9">B</text>
<text x="110.6" y="86">MOT_EN</text>
<text x="110.6" y="88.6">MOT_STP</text>
<text x="285.3" y="85.9">B</text>
<text x="110.6" y="91.1">MOT_DIR</text>
<text x="110.6" y="93.7">MOT_UART</text>
<text x="110.6" y="96.2">MOT_DIAG</text>
<text x="110.6" y="98.7">THERM0</text>
<text x="110.6" y="101.3">THERM1</text>
<text x="110.6" y="106.4">THERM3</text>
<text x="110.6" y="103.8">THERM2</text>
<text x="110.6" y="114">STRAIN2_DO</text>
<text x="110.6" y="111.4">STRAIN1_DO</text>
<text x="110.6" y="116.5">STRAIN3_DO</text>
<text x="110.6" y="119.1">STRAIN_SCK</text>
<text x="10.3" y="135.9">C</text>
<text x="285.3" y="135.9">C</text>
<text x="22.6" y="148.3">D0</text>
<text x="40.8" y="148.3">D7</text>
<text x="73.8" y="148.3">THERM0</text>
<text x="21.5" y="153.4">SDA</text>
<text x="22.6" y="150.8">D1</text>
<text x="40.8" y="150.8">D8</text>
<text x="40.8" y="153.4">SCL</text>
<text x="52.1" y="153.4">CAN_H</text>
<text x="52.4" y="155.9">CAN_L</text>
<text x="73.8" y="153.4">THERM2</text>
<text x="73.8" y="150.8">THERM1</text>
<text x="73.8" y="155.9">THERM3</text>
<text x="82.6" y="155.9">SERVO3</text>
<text x="82.6" y="150.8">SERVO1</text>
<text x="82.6" y="153.4">SERVO2</text>
<text x="105.6" y="155.9">SERVO7</text>
<text x="119.2" y="155.9">OA2</text>
<text x="138.6" y="155.9">OB1</text>
<text x="82.6" y="158.4">SERVO4</text>
<text x="105.6" y="158.4">SERVO8</text>
<text x="119.2" y="158.4">OA1</text>
<text x="138.6" y="158.4">OB2</text>
<text x="10.3" y="185.9">D</text>
<text x="285.3" y="185.9">D</text>
<text x="35" y="199.9">1</text>
<text x="85" y="199.9">2</text>
<text x="135" y="199.9">3</text>
<text x="185" y="199.9">4</text>
<text x="235" y="199.9">5</text>
<text x="285" y="199.9">6</text>
</g>
<g font-size="1.8" fill="#0000c2">
<text x="16.5" y="17.5">Microcontroller</text>
<text x="152.4" y="17.5">Decoupling</text>
<text x="164" y="17.5">Capacitors</text>
<text x="152.4" y="48">Switches/LED</text>
<text x="152.4" y="65.8">Flash</text>
<text x="158.7" y="65.8">Memory</text>
<text x="153.7" y="112.8">USB</text>
<text x="158.7" y="112.8">Connector</text>
</g>
<g font-size="1.8" fill="#006464">
<text x="76.1" y="18.6">+1V1</text>
<text x="91" y="18.6">+3.3V</text>
<text x="176.4" y="23.7">+1V1</text>
<text x="258.7" y="23.7">+3.3V</text>
<text x="71" y="26.3">C5</text>
<text x="71.1" y="28.8">1u</text>
<text x="99" y="26.3">C6</text>
<text x="99" y="28.8">1u</text>
<text x="108" y="32.6">GND</text>
<text x="160.1" y="33.9">100n</text>
<text x="161.2" y="31.3">C7</text>
<text x="171.5" y="33.9">100n</text>
<text x="172.6" y="31.3">C8</text>
<text x="185.5" y="33.9">100n</text>
<text x="186.6" y="31.3">C9</text>
<text x="196.9" y="33.9">100n</text>
<text x="197.4" y="31.3">C10</text>
<text x="208.3" y="33.9">100n</text>
<text x="208.9" y="31.3">C11</text>
<text x="219.8" y="33.9">100n</text>
<text x="220.3" y="31.3">C12</text>
<text x="231.2" y="33.9">100n</text>
<text x="231.7" y="31.3">C13</text>
<text x="242.6" y="33.9">100n</text>
<text x="243.2" y="31.3">C14</text>
<text x="254" y="33.9">100n</text>
<text x="254.6" y="31.3">C15</text>
<text x="49" y="39">10k</text>
<text x="49.5" y="36.4">R1</text>
<text x="66.5" y="37.7">GND</text>
<text x="177" y="41.5">GND</text>
<text x="259.6" y="41.5">GND</text>
<text x="37.3" y="42.8">+3.3V</text>
<text x="62.7" y="42.8">RUN</text>
<text x="82.1" y="43.7" transform="rotate(-90 82.1 43.7)">DVDD</text>
<text x="87.2" y="44.4" transform="rotate(-90 87.2 44.4)">IOVDD</text>
<text x="89.8" y="47.2" transform="rotate(-90 89.8 47.2)">USB_VDD</text>
<text x="94.8" y="46.5" transform="rotate(-90 94.8 46.5)">VREG_IN</text>
<text x="99" y="42.8">GPIO0</text>
<text x="99" y="45.3">GPIO1</text>
<text x="99" y="47.9">GPIO2</text>
<text x="188.5" y="47.9">SW1</text>
<text x="225.3" y="47.9">SW2</text>
<text x="62.7" y="52.9">USB_DM</text>
<text x="62.7" y="50.4">USB_DP</text>
<text x="79.6" y="49.3" transform="rotate(-90 79.6 49.3)">VREG_VOUT</text>
<text x="92.3" y="48.1" transform="rotate(-90 92.3 48.1)">ADC_AVDD</text>
<text x="99" y="50.4">GPIO3</text>
<text x="99" y="52.9">GPIO4</text>
<text x="187.9" y="50.4">BOOT</text>
<text x="224.4" y="50.4">RESET</text>
<text x="259.8" y="52.9">LED</text>
<text x="260.3" y="50.4">D1</text>
<text x="270" y="52.9">10k</text>
<text x="270.4" y="50.4">R2</text>
<text x="99" y="55.5">GPIO5</text>
<text x="99" y="58">GPIO6</text>
<text x="173.7" y="55.5">GND</text>
<text x="210.5" y="55.5">GND</text>
<text x="248.6" y="55.5">GND</text>
<text x="62.7" y="65.6">QSPI_SD0</text>
<text x="62.7" y="60.6">QSPI_SS</text>
<text x="99" y="63.1">GPIO8</text>
<text x="99" y="65.6">GPIO9</text>
<text x="99" y="60.6">GPIO7</text>
<text x="196.4" y="65.6">+3.3V</text>
<text x="221.8" y="65.6">+3.3V</text>
<text x="62.7" y="70.7">QSPI_SD2</text>
<text x="62.7" y="68.2">QSPI_SD1</text>
<text x="97.8" y="68.2">GPIO10</text>
<text x="97.8" y="70.7">GPIO11</text>
<text x="229.9" y="69.4">100n</text>
<text x="230.5" y="66.9">C16</text>
<text x="62.7" y="73.3">QSPI_SD3</text>
<text x="62.7" y="75.8">QSPI_SCLK</text>
<text x="97.8" y="73.3">GPIO12</text>
<text x="97.8" y="75.8">GPIO13</text>
<text x="193" y="74.5">R4</text>
<text x="193.1" y="77.1">1k</text>
<text x="201.9" y="73.3">R3</text>
<text x="201.9" y="75.8">10k</text>
<text x="24.7" y="82.1">C17</text>
<text x="97.8" y="78.3">GPIO14</text>
<text x="97.8" y="80.9">GPIO15</text>
<text x="97.8" y="83.4">GPIO16</text>
<text x="217.7" y="80.9">~{CS}</text>
<text x="217.7" y="83.4">CLK</text>
<text x="225.7" y="81.8" transform="rotate(-90 225.7 81.8)">VCC</text>
<text x="238" y="80.9">GND</text>
<text x="24.8" y="84.7">22p</text>
<text x="38.1" y="84.7">Y1</text>
<text x="62.7" y="88.5">XIN</text>
<text x="97.8" y="86">GPIO17</text>
<text x="97.8" y="88.5">GPIO18</text>
<text x="217.7" y="88.5">DO(IO1)</text>
<text x="217.7" y="86">DI(IO0)</text>
<text x="233.7" y="89.8">W25Q128JVS</text>
<text x="233.7" y="87.2">U4</text>
<text x="49.5" y="92.3">R5</text>
<text x="49.6" y="94.8">1k</text>
<text x="97.8" y="91">GPIO19</text>
<text x="97.8" y="93.6">GPIO20</text>
<text x="217.7" y="91">IO2</text>
<text x="217.7" y="93.6">IO3</text>
<text x="62.7" y="98.7">XOUT</text>
<text x="97.8" y="96.1">GPIO21</text>
<text x="97.8" y="98.7">GPIO22</text>
<text x="97.8" y="101.2">GPIO23</text>
<text x="225.7" y="97.3" transform="rotate(-90 225.7 97.3)">GND</text>
<text x="18.3" y="106.3">GND</text>
<text x="24.7" y="105">C18</text>
<text x="24.8" y="102.5">22p</text>
<text x="31" y="107.5">GND</text>
<text x="43.7" y="107.5">GND</text>
<text x="97.8" y="103.7">GPIO24</text>
<text x="97.8" y="106.3">GPIO25</text>
<text x="222.8" y="106.3">GND</text>
<text x="62.7" y="108.8">SWCLK</text>
<text x="62.7" y="111.4">SWD</text>
<text x="92" y="111.4">GPIO26_ADC0</text>
<text x="92" y="113.9">GPIO27_ADC1</text>
<text x="203.3" y="112.6">J1</text>
<text x="221" y="113.9">VBUS</text>
<text x="227.6" y="113.9">PWR_FLAG</text>
<text x="62.7" y="119">TESTEN</text>
<text x="92" y="116.4">GPIO28_ADC2</text>
<text x="92" y="119">GPIO29_ADC3</text>
<text x="195.7" y="115.2">USB</text>
<text x="200.6" y="115.2">C Receptacle</text>
<text x="84.7" y="121.4" transform="rotate(-90 84.7 121.4)">GND</text>
<text x="86" y="125.3">U3</text>
<text x="208.5" y="120.2">VBUS</text>
<text x="209.7" y="125.3">CC1</text>
<text x="238.4" y="121.9" transform="rotate(-90 238.4 121.9)">R6</text>
<text x="240.9" y="121.9" transform="rotate(-90 240.9 121.9)">5.1k</text>
<text x="86" y="127.9">RP2040</text>
<text x="209.7" y="127.9">CC2</text>
<text x="251.1" y="129" transform="rotate(-90 251.1 129)">GND</text>
<text x="53.8" y="132.9">GND</text>
<text x="210.6" y="132.9">D-</text>
<text x="210.6" y="135.5">D-</text>
<text x="219.6" y="132.9">R8</text>
<text x="222.6" y="132.9">27.4</text>
<text x="238.4" y="132.2" transform="rotate(-90 238.4 132.2)">R7</text>
<text x="240.9" y="133.8" transform="rotate(-90 240.9 133.8)">5.1k</text>
<text x="22.2" y="141.8">Conn_02x08_Odd_Even</text>
<text x="31.8" y="139.3">J3</text>
<text x="55.2" y="141.8">Conn_02x08_Odd_Even</text>
<text x="64.8" y="139.3">J4</text>
<text x="87" y="141.8">Conn_02x08_Odd_Even</text>
<text x="96.6" y="139.3">J5</text>
<text x="120" y="141.8">Conn_02x04_Odd_Even</text>
<text x="129.6" y="139.3">J2</text>
<text x="210.6" y="138">D+</text>
<text x="210.6" y="140.6">D+</text>
<text x="219.6" y="143.1">R9</text>
<text x="222.6" y="143.1">27.4</text>
<text x="17" y="145.6">+3.3V</text>
<text x="43.2" y="145.6">+5V</text>
<text x="50" y="145.6">+3.3V</text>
<text x="50.6" y="148.2">+24V</text>
<text x="76.2" y="145.6">+5V</text>
<text x="81.7" y="145.6">+3.3V</text>
<text x="82.3" y="148.2">+24V</text>
<text x="108" y="145.6">+5V</text>
<text x="114.8" y="145.6">+3.3V</text>
<text x="115.4" y="148.2">+24V</text>
<text x="129.6" y="149.5">J6</text>
<text x="141" y="145.6">+5V</text>
<text x="141" y="148.2">+24V</text>
<text x="208.4" y="148.2">SBU1</text>
<text x="105.6" y="153.4">SERVO624V_PWM2</text>
<text x="105.6" y="150.8">SERVO524V_PWM0</text>
<text x="120" y="152">Conn_02x04_Odd_Even</text>
<text x="138.6" y="153.4">24V_PWM3</text>
<text x="138.6" y="150.8">24V_PWM1</text>
<text x="197.7" y="151.4" transform="rotate(-90 197.7 151.4)">SHIELD</text>
<text x="205.3" y="151.4" transform="rotate(-90 205.3 151.4)">GND</text>
<text x="208.4" y="150.7">SBU2</text>
<text x="194.8" y="163.4">GND</text>
<text x="89.4" y="172.3">GND</text>
</g>
<g font-size="1.8" fill="#0f0f0f">
<text x="54.6" y="41.6">RUN 26</text>
<text x="50.8" y="51.7">USB-</text>
<text x="50.8" y="49.2">USB+</text>
<text x="49.1" y="59.3">QSPI_SS</text>
<text x="195.9" y="54.3">~{USB_BOOT}</text>
<text x="238.4" y="54.3">RUN</text>
<text x="277" y="54.3">LED</text>
<text x="49.1" y="64.4">QSPI_SD0</text>
<text x="49.1" y="67">QSPI_SD1</text>
<text x="49.1" y="69.5">QSPI_SD2</text>
<text x="49.1" y="74.6">QSPI_SCK 52</text>
<text x="49.1" y="72">QSPI_SD3</text>
<text x="119.5" y="74.6">LED</text>
<text x="180.3" y="79.7">~{USB_BOOT}</text>
<text x="204.5" y="82.2">QSPI_SCK</text>
<text x="204.5" y="79.7">QSPI_SS</text>
<text x="204.5" y="84.7">QSPI_SD0</text>
<text x="204.5" y="89.8">QSPI_SD2</text>
<text x="204.5" y="87.3">QSPI_SD1</text>
<text x="204.5" y="92.4">QSPI_SD3</text>
<text x="227.3" y="134.3">USB+</text>
<text x="227.3" y="139.4">USB-</text>
</g>
<g font-size="1.8" fill="#a90000">
<text x="59" y="41.7">26</text>
<text x="78.5" y="37.5" transform="rotate(-90 78.5 37.5)">45</text>
<text x="81" y="37.5" transform="rotate(-90 81 37.5)">23</text>
<text x="86.1" y="36.9" transform="rotate(-90 86.1 36.9)">1</text>
<text x="88.6" y="37.5" transform="rotate(-90 88.6 37.5)">48</text>
<text x="91.2" y="37.5" transform="rotate(-90 91.2 37.5)">43</text>
<text x="93.7" y="37.5" transform="rotate(-90 93.7 37.5)">44</text>
<text x="106.6" y="41.7">2</text>
<text x="106.6" y="44.2">3</text>
<text x="106.6" y="46.7">4</text>
<text x="59" y="51.8">46</text>
<text x="59" y="49.3">47</text>
<text x="106.6" y="49.3">5</text>
<text x="106.6" y="51.8">6</text>
<text x="59" y="59.4">56</text>
<text x="106.6" y="54.4">7</text>
<text x="106.6" y="56.9">8</text>
<text x="106.6" y="59.4">9</text>
<text x="59" y="64.5">53</text>
<text x="106" y="62">11</text>
<text x="106" y="64.5">12</text>
<text x="59" y="69.6">54</text>
<text x="59" y="67.1">55</text>
<text x="106" y="67.1">13</text>
<text x="106" y="69.6">14</text>
<text x="59" y="72.1">51</text>
<text x="59" y="74.7">52</text>
<text x="106" y="72.1">15</text>
<text x="106" y="74.7">16</text>
<text x="106" y="77.2">17</text>
<text x="224.5" y="76.9" transform="rotate(-90 224.5 76.9)">8</text>
<text x="106" y="79.8">18</text>
<text x="106" y="82.3">27</text>
<text x="215.2" y="79.8">1</text>
<text x="215.2" y="82.3">6</text>
<text x="59" y="87.4">20</text>
<text x="106" y="84.8">28</text>
<text x="106" y="87.4">29</text>
<text x="106" y="89.9">30</text>
<text x="215.2" y="87.4">2</text>
<text x="215.2" y="89.9">3</text>
<text x="215.2" y="84.8">5</text>
<text x="34.2" y="92.5">2</text>
<text x="39.1" y="90.2" transform="rotate(-90 39.1 90.2)">3</text>
<text x="43.1" y="92.5">4</text>
<text x="106" y="92.5">31</text>
<text x="106" y="95">32</text>
<text x="215.2" y="92.5">7</text>
<text x="39.1" y="96.6" transform="rotate(-90 39.1 96.6)">1</text>
<text x="59" y="97.5">21</text>
<text x="106" y="97.5">34</text>
<text x="106" y="100.1">35</text>
<text x="224.5" y="99.8" transform="rotate(-90 224.5 99.8)">4</text>
<text x="59" y="107.7">24</text>
<text x="106" y="102.6">36</text>
<text x="106" y="105.2">37</text>
<text x="59" y="110.2">25</text>
<text x="106" y="110.2">38</text>
<text x="106" y="112.8">39</text>
<text x="59" y="117.9">19</text>
<text x="106" y="115.3">40</text>
<text x="106" y="117.9">41</text>
<text x="215.9" y="119.1">A4</text>
<text x="83.6" y="125.1" transform="rotate(-90 83.6 125.1)">57</text>
<text x="215.9" y="124.2">A5</text>
<text x="215.8" y="126.7">B5</text>
<text x="215.9" y="131.8">A7</text>
<text x="215.8" y="134.4">B7</text>
<text x="215.9" y="136.9">A6</text>
<text x="215.8" y="139.4">B6</text>
<text x="27.9" y="144.5">1</text>
<text x="27.9" y="147.1">3</text>
<text x="27.9" y="149.6">5</text>
<text x="36.8" y="144.5">2</text>
<text x="36.8" y="147.1">4</text>
<text x="36.8" y="149.6">6</text>
<text x="60.9" y="144.5">1</text>
<text x="60.9" y="147.1">3</text>
<text x="60.9" y="149.6">5</text>
<text x="69.8" y="144.5">2</text>
<text x="69.8" y="147.1">4</text>
<text x="69.8" y="149.6">6</text>
<text x="92.6" y="144.5">1</text>
<text x="92.6" y="147.1">3</text>
<text x="92.6" y="149.6">5</text>
<text x="101.5" y="144.5">2</text>
<text x="101.5" y="147.1">4</text>
<text x="101.5" y="149.6">6</text>
<text x="125.7" y="144.5">1</text>
<text x="125.7" y="147.1">3</text>
<text x="125.7" y="149.6">5</text>
<text x="134.5" y="144.5">2</text>
<text x="134.5" y="147.1">4</text>
<text x="134.5" y="149.6">6</text>
<text x="215.8" y="149.6">B8</text>
<text x="215.9" y="147.1">A8</text>
<text x="27.9" y="152.1">7</text>
<text x="27.9" y="154.7">9</text>
<text x="36.2" y="154.7">10</text>
<text x="36.8" y="152.1">8</text>
<text x="60.9" y="152.1">7</text>
<text x="60.9" y="154.7">9</text>
<text x="69.2" y="154.7">10</text>
<text x="69.8" y="152.1">8</text>
<text x="92.6" y="152.1">7</text>
<text x="92.6" y="154.7">9</text>
<text x="100.9" y="154.7">10</text>
<text x="101.5" y="152.1">8</text>
<text x="125.7" y="154.7">1</text>
<text x="125.7" y="152.1">7</text>
<text x="134.5" y="154.7">2</text>
<text x="134.5" y="152.1">8</text>
<text x="27.3" y="157.2">11</text>
<text x="27.3" y="159.8">13</text>
<text x="36.2" y="157.2">12</text>
<text x="36.2" y="159.8">14</text>
<text x="60.3" y="157.2">11</text>
<text x="60.3" y="159.8">13</text>
<text x="69.2" y="157.2">12</text>
<text x="69.2" y="159.8">14</text>
<text x="92" y="157.2">11</text>
<text x="92" y="159.8">13</text>
<text x="100.9" y="157.2">12</text>
<text x="100.9" y="159.8">14</text>
<text x="125.7" y="157.2">3</text>
<text x="125.7" y="159.8">5</text>
<text x="134.5" y="157.2">4</text>
<text x="134.5" y="159.8">6</text>
<text x="196.6" y="156.3" transform="rotate(-90 196.6 156.3)">S1</text>
<text x="204.2" y="156.2" transform="rotate(-90 204.2 156.2)">A1</text>
<text x="27.3" y="162.3">15</text>
<text x="36.2" y="162.3">16</text>
<text x="60.3" y="162.3">15</text>
<text x="69.2" y="162.3">16</text>
<text x="92" y="162.3">15</text>
<text x="100.9" y="162.3">16</text>
<text x="125.7" y="162.3">7</text>
<text x="134.5" y="162.3">8</text>
</g>
</svg>
